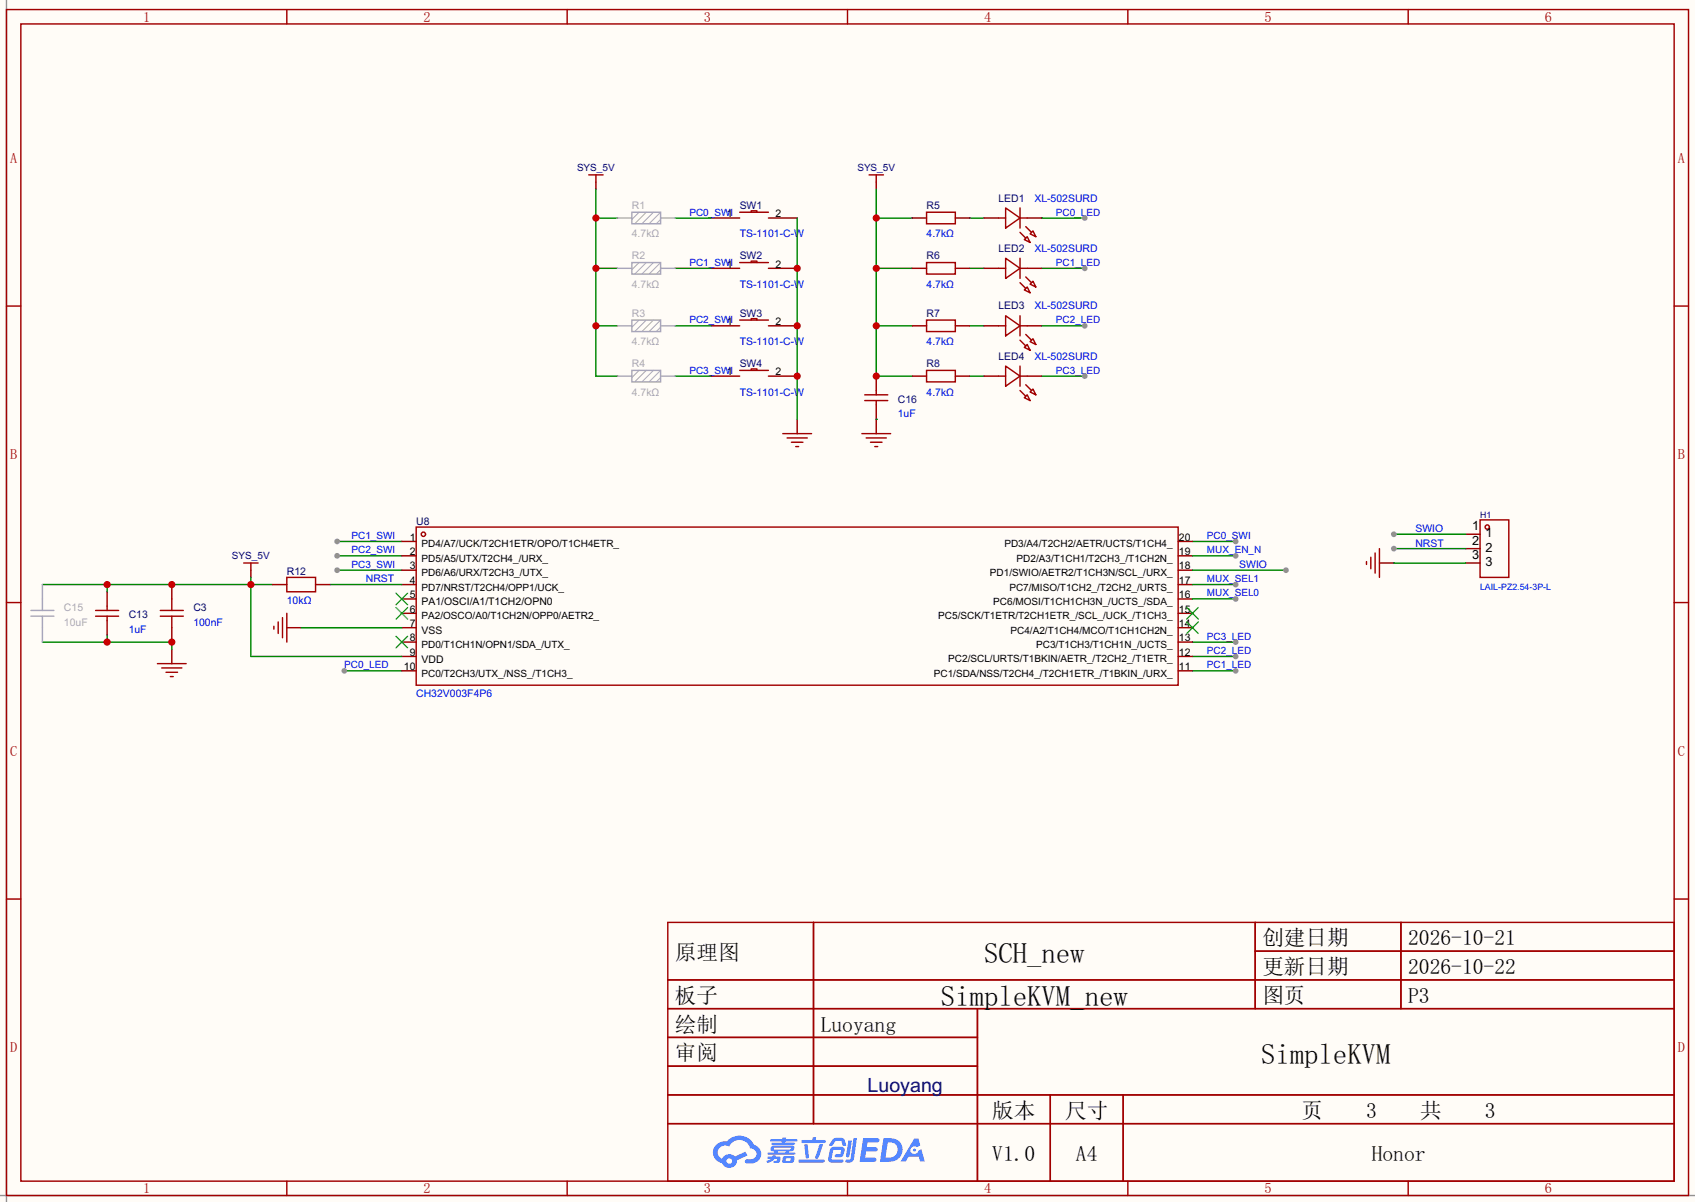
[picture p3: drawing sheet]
<svg xmlns="http://www.w3.org/2000/svg" width="299mm" height="212mm" viewBox="0 0 299 212" stroke-linecap="round" stroke-linejoin="round" font-family="sans-serif">
<path d="M0 0h299.5v212.4h-299.5z" fill="#fffcf7"/>
<path d="M1.1 0v212.4M0 211.2h299.5" fill="none" stroke="#999" stroke-width=".25"/>
<g fill="none" stroke="#a10000" stroke-width=".25">
<path d="M1.1 1.7h297.2v209.5h-297.2zM3.7 4.2h292.1v204.5h-292.1zM50.7 1.7v2.5M100.2 1.7v2.5M149.7 1.7v2.5M199.3 1.7v2.5M248.8 1.7v2.5M1.1 54.1h2.6M295.8 54.1h2.5M1.1 106.5h2.6M295.8 106.5h2.5M1.1 158.9h2.6"/>
<path d="M295.8 158.9h2.5M118 163h177.8v45.7h-177.8zM118 173.1h177.8M118 178.2h177.8M143.7 163v35.5M172.7 178.2v30.5M221.8 163v15.2M221.8 168.1h74M247.5 163v15.2M118 183.3h54.7M118 193.5h177.8M118 188.4h54.7"/>
<path d="M118 198.5h177.8M185.6 193.5v15.2M198.4 193.5v15.2M50.7 208.7v2.5M100.2 208.7v2.5M149.7 208.7v2.5M199.3 208.7v2.5M248.8 208.7v2.5"/>
</g>
<g fill="#5487ff">
<path d="M152.5 201.1h1.6a1.34 1.34 0 0 1 1.2 .2 .37 .37 0 0 1-.3 .5h-1.7l-.2 .9h1.6a.37 .37 0 0 1 .4 .4 .37 .37 0 0 1-.4 .3h-1.7l-.2 1.1h.8a1.26 1.26 0 0 1 1.2 .2 .36 .36 0 0 1-.3 .6h-2.6z"/>
<path d="M161.5 201.2h.8l.3 1.2-.6 .3a.72 .72 0 0 0-1.1 .2 .72 .72 0 0 0 .3 1 .72 .72 0 0 0 1-.4l.1-.2 .5-.2 .6 2.1h-.8l-.3-.8h-1.8l-.5 .8h-.9z"/>
<path d="M149.9 201.5h.6l-.4 2.7a.31 .31 0 0 1-.3 .3 .31 .31 0 0 1-.3-.3z"/>
<path d="M150.8 201.1h.6l-.5 3.6a.97 .97 0 0 1-1.5 .5l.1-.3h.6l.2-.2z"/>
<path d="M147.1 201.3l.5-.2h1.3l.3 .4 .3 .8-.1 .2h-.5l-.3-.9h-.8l-.2 .1-.6 .8-.5-.1v-.1z"/>
<path d="M146.8 202.9l.4-.3h1.5a.69 .69 0 0 1 .5 .5 .69 .69 0 0 1-.1 .7 .74 .74 0 0 1-.8 .7h-.6a.27 .27 0 0 1-.2-.3 .27 .27 0 0 1 .3-.3h.6l.2-.7h-1.4l-.3 1.6 1.9 .1a.28 .28 0 0 1 .2 .3 .28 .28 0 0 1-.3 .2h-1.9l-.4-.3-.1-.4z"/>
<path d="M141.1 204.9h4.3a.28 .28 0 0 1 .3 .3 .28 .28 0 0 1-.3 .2h-4.2l-.1-.1z"/>
<path d="M144.8 202.2h.6l-.8 2.4a.3 .3 0 0 1-.4 .2 .3 .3 0 0 1-.2-.3z"/>
<path d="M142.1 202.2h.6l.2 2.2-.2 .3-.4-.2z"/>
<path d="M141.7 201.4h1.8l.2-.5h.5l-.1 .5h1.5a.27 .27 0 0 1 .3 .3 .27 .27 0 0 1-.3 .3h-3.8l-.2-.2z"/>
<path d="M135.7 204.3h.8v-.1l.6-.1-.1 .2 .8 .1a.7 .7 0 0 1-.5 1.1h-.6v-.4l.6-.1v-.2l-.4-.1a2.13 2.13 0 0 1-1.3 .8l-.2-.4 .8-.3h-.6z"/>
<path d="M136.1 201.3h2.1l.1-.3h.6l-.1 .3h1.9l.2 .2-.2 .2h-1.9l-.1 .2h1.6l.2 .2-.2 .2h-3.9l-.1-.2v-.2h1.8v-.2h-1.9l-.1-.1z"/>
<path d="M156.1 201.1l-.6 4.2h1.4a2.14 2.14 0 0 0 2.6-2.2 2.14 2.14 0 0 0-2.7-2zM156.8 201.8a1.37 1.37 0 0 1 1.8 1.2 1.37 1.37 0 0 1-1.5 1.5h-.7z"/>
<path d="M136.3 202.6a.47 .47 0 0 0-.2 .6 .47 .47 0 0 0 .6 .2l.1 .2h-1.1l-.1 .4h4.7l.2-.1-.1-.3h-1l.1-.2a.6 .6 0 0 0 .7-.2 .6 .6 0 0 0 0-.7l-3.5-.1zM136.8 202.8h2.8l.1 .1-.1 .2h-2.8zM137.4 203.4h1.4l-.1 .2h-1.2z"/>
<path d="M138.4 204.4a.9 .9 0 0 0-.1 1 2.48 2.48 0 0 0 1.9-.1 .84 .84 0 0 0 0-1h-1.4zM138.9 204.7l.7-.1 .1 .1v.3l-.2 .1h-.7z"/>
<path d="M126.6 202.2a1.91 1.91 0 0 0-.5 2 1.91 1.91 0 0 0 1.5 1.3 1.35 1.35 0 0 0 1.5 .9 1.35 1.35 0 0 0 1.1-1.4l1.9-.9-.4-.6-1.8 .8a1.41 1.41 0 0 0-2.3 .4 1.25 1.25 0 0 1-.6-1.7 1.25 1.25 0 0 1 1.8-.4 1.97 1.97 0 0 1 2-1.2 1.97 1.97 0 0 1 1.8 1.5 .96 .96 0 0 1 1 .9 .96 .96 0 0 1-.9 1h-.6a.39 .39 0 0 0-.5 .3 .39 .39 0 0 0 .4 .5 1.87 1.87 0 0 0 1.9-.5 1.87 1.87 0 0 0 .4-2.1l-.7-.6-.4-.1a2.86 2.86 0 0 0-4.8-.6h-.3a2.27 2.27 0 0 0-1.5 .5zM128.4 205.2a.5 .5 0 0 1 1 0 .5 .5 0 0 1-1 0z"/>
<circle cx="161.6" cy="203.2" r=".27"/>
</g>
<path d="M30.4 114.7v2.6" fill="none" stroke="#870000" stroke-width=".25"/>
<path d="M27.8 117.3h5.1M28.6 118h3.5M29.3 118.8h2.1M30.1 119.5h.5" fill="none" stroke="#a10000" stroke-width=".25"/>
<path d="M210.7 95.7h7.6" fill="none" stroke="#008700" stroke-width=".25"/>
<circle cx="218.3" cy="95.7" r=".51" fill="#999"/>
<path d="M59.6 95.7h11.4" fill="none" stroke="#008700" stroke-width=".25"/>
<circle cx="59.6" cy="95.7" r=".51" fill="#999"/>
<path d="M59.6 98.2h11.4" fill="none" stroke="#008700" stroke-width=".25"/>
<circle cx="59.6" cy="98.2" r=".51" fill="#999"/>
<path d="M59.6 100.7h11.4" fill="none" stroke="#008700" stroke-width=".25"/>
<circle cx="59.6" cy="100.7" r=".51" fill="#999"/>
<path d="M60.8 118.5h10.2" fill="none" stroke="#008700" stroke-width=".25"/>
<circle cx="60.8" cy="118.5" r=".51" fill="#999"/>
<path d="M210.7 118.5h7.6" fill="none" stroke="#008700" stroke-width=".25"/>
<circle cx="218.3" cy="118.5" r=".51" fill="#999"/>
<path d="M210.7 116h7.6" fill="none" stroke="#008700" stroke-width=".25"/>
<circle cx="218.3" cy="116" r=".51" fill="#999"/>
<path d="M210.7 113.4h7.6" fill="none" stroke="#008700" stroke-width=".25"/>
<circle cx="218.3" cy="113.4" r=".51" fill="#999"/>
<path d="M125.6 38.5h5.1M135.8 38.5h5M125.6 47.4h5.1M125.6 57.6h5.1M135.8 47.4h5M135.8 57.6h5M125.6 66.5h5.1M135.8 66.5h5M140.8 74.1v2.5M154.8 74.1v2.5" fill="none" stroke="#870000" stroke-width=".25"/>
<g fill="none" stroke="#a10000" stroke-width=".25">
<path d="M130.7 37.5h5.1M132.7 37.5v-.3h1v.3M130.7 46.4h5.1M130.7 56.6h5.1M132.7 46.4v-.3h1v.3M132.7 56.6v-.3h1v.3M130.7 65.4h5.1M132.7 65.4v-.2h1v.2M138.3 76.6h5.1M139.1 77.4h3.5M139.8 78.1h2.1M140.6 78.9h.5"/>
<path d="M152.3 76.6h5.1M153 77.4h3.6M153.8 78.1h2M154.6 78.9h.5"/>
</g>
<path d="M140.8 38.5v35.6" fill="none" stroke="#008700" stroke-width=".25"/>
<g fill="#c00">
<circle cx="140.8" cy="66.5" r=".63"/>
<circle cx="140.8" cy="57.6" r=".63"/>
<circle cx="140.8" cy="47.4" r=".63"/>
</g>
<path d="M105.3 32.2v1.2" fill="none" stroke="#870000" stroke-width=".25"/>
<path d="M104 30.9h2.6M105.3 30.9v1.3" fill="none" stroke="#a10000" stroke-width=".25"/>
<path d="M105.3 38.5h3.8M105.3 33.4v33.1h3.8M119.3 38.5h6.3M105.3 47.4h3.8M105.3 57.6h3.8M119.3 47.4h6.3M119.3 57.6h6.3" fill="none" stroke="#008700" stroke-width=".25"/>
<g fill="#c00">
<circle cx="105.3" cy="57.6" r=".63"/>
<circle cx="105.3" cy="47.4" r=".63"/>
<circle cx="105.3" cy="38.5" r=".63"/>
</g>
<path d="M154.8 33.4v33.1h6.4M154.8 38.5h6.4M171.3 38.5h2.6M154.8 47.4h6.4M154.8 57.6h6.4M171.3 47.4h2.6M171.3 57.6h2.6M119.3 66.5h6.3" fill="none" stroke="#008700" stroke-width=".25"/>
<path d="M154.8 32.2v1.2" fill="none" stroke="#870000" stroke-width=".25"/>
<path d="M153.5 30.9h2.6M154.8 30.9v1.3" fill="none" stroke="#a10000" stroke-width=".25"/>
<g fill="#c00">
<circle cx="154.8" cy="57.6" r=".63"/>
<circle cx="154.8" cy="47.4" r=".63"/>
<circle cx="154.8" cy="38.5" r=".63"/>
</g>
<path d="M184 38.5h7.6M171.3 66.5h2.6" fill="none" stroke="#008700" stroke-width=".25"/>
<circle cx="191.6" cy="38.5" r=".51" fill="#999"/>
<path d="M184 47.4h7.6" fill="none" stroke="#008700" stroke-width=".25"/>
<circle cx="191.6" cy="47.4" r=".51" fill="#999"/>
<path d="M184 57.6h7.6" fill="none" stroke="#008700" stroke-width=".25"/>
<circle cx="191.6" cy="57.6" r=".51" fill="#999"/>
<path d="M184 66.5h7.6" fill="none" stroke="#008700" stroke-width=".25"/>
<circle cx="191.6" cy="66.5" r=".51" fill="#999"/>
<path d="M173.9 38.5h2.5M181.5 38.5h2.5M173.9 47.4h2.5M173.9 57.6h2.5M181.5 47.4h2.5M181.5 57.6h2.5M173.9 66.5h2.5M181.5 66.5h2.5M243.7 99.5h2.6M44.3 100.7v1.3M50.7 110.9h2.5" fill="none" stroke="#870000" stroke-width=".25"/>
<g fill="none" stroke="#a10000" stroke-width=".25">
<path d="M176.4 38.5h1.3M177.7 36.7l2.5 1.8-2.5 1.8zM180.2 38.5h1.3M180.2 36.7v3.6M176.4 47.4h1.3M176.4 57.6h1.3M177.7 45.6l2.5 1.8-2.5 1.8zM177.7 55.8l2.5 1.8-2.5 1.7zM180.2 41.1l1 1M180.2 45.6v3.6M180.2 55.8v3.5M180.2 49.9l1 1.1"/>
<path d="M180.2 47.4h1.3M180.2 57.6h1.3M181 42.3l.5-.5 .5 1zM181 51.2l.5-.5 .5 1zM181.2 40l1 1.1M181.2 48.9l1 1M181.2 59.1l1 1M182 41.3l.5-.5 .5 1zM182 50.2l.5-.5 .5 1zM176.4 66.5h1.3M177.7 64.7l2.5 1.8-2.5 1.7zM180.2 64.7v3.5"/>
<path d="M180.2 60.1l1 1M180.2 69l1 1M180.2 66.5h1.3M181 61.4l.5-.5 .5 1zM181 70.3l.5-.5 .5 1zM181.2 68l1 1M182 60.4l.5-.5 .5 1zM182 69.3l.5-.6 .5 1.1zM43.1 99.5h2.5M44.3 99.5v1.2M241.4 99.2v.5M242.2 98.5v2"/>
<path d="M243 97.7v3.6M243.7 96.9v5.1M48.4 110.7v.5M49.1 109.9v2M49.9 109.1v3.6M50.7 108.4v5"/>
</g>
<path d="M7.5 113.4h22.9v1.3M18.9 112.2v1.2" fill="none" stroke="#008700" stroke-width=".25"/>
<circle cx="18.9" cy="113.4" r=".63" fill="#c00"/>
<path d="M152.8 69.8h4M152.8 70.8h4" fill="none" stroke="#a10000" stroke-width=".25"/>
<path d="M154.8 66.5v2.5" fill="none" stroke="#870000" stroke-width=".25"/>
<circle cx="154.8" cy="66.5" r=".63" fill="#c00"/>
<g fill="none" stroke="#870000" stroke-width=".25">
<path d="M154.8 71.5v2.6M71 95.7h2.5M71 98.2h2.5M208.2 95.7h2.5M208.2 98.2h2.5M18.9 104.6v2.5M18.9 109.6v2.6M71 100.7h2.5M71 103.3h2.5M71 105.8h2.5M71 108.4h2.5M71 110.9h2.5"/>
<path d="M71 113.4h2.5M71 116h2.5M71 118.5h2.5M208.2 100.7h2.5M208.2 103.3h2.5M208.2 105.8h2.5M208.2 108.4h2.5M208.2 110.9h2.5M208.2 113.4h2.5M208.2 116h2.5M208.2 118.5h2.5"/>
</g>
<g fill="none" stroke="#a10000" stroke-width=".25">
<path d="M154.8 69v.8M154.8 70.8v.7M73.5 93.1h134.7v28h-134.7zM16.9 108.9h4.1M16.9 107.9h4.1M18.9 107.1v.8M18.9 108.9v.7"/>
<circle cx="74.8" cy="94.4" r=".38"/>
</g>
<path d="M70 104.8l2 2M70 107.4l2 2M70 112.4l2 2.1M72 104.8l-2 2M72 107.4l-2 2M72 112.4l-2 2.1M209.7 109.9l2 2M209.7 107.4l2 2M211.7 109.9l-2 2M211.7 107.4l-2 2" fill="none" stroke="#3c3" stroke-width=".25"/>
<path d="M7.5 103.3h40.6M18.9 103.3v1.3M44.3 102v14h26.7M58.3 103.3h12.7" fill="none" stroke="#008700" stroke-width=".25"/>
<g fill="#c00">
<circle cx="44.3" cy="103.3" r=".63"/>
<circle cx="18.9" cy="103.3" r=".63"/>
</g>
<path d="M50.7 102h5.1v2.6h-5.1z" fill="none" stroke="#a10000" stroke-width=".25"/>
<path d="M48.1 103.3h2.6M55.8 103.3h2.5" fill="none" stroke="#870000" stroke-width=".25"/>
<path d="M210.7 105.8h7.6" fill="none" stroke="#008700" stroke-width=".25"/>
<circle cx="218.3" cy="105.8" r=".51" fill="#999"/>
<path d="M210.7 103.3h7.6" fill="none" stroke="#008700" stroke-width=".25"/>
<circle cx="218.3" cy="103.3" r=".51" fill="#999"/>
<path d="M210.7 98.2h7.6" fill="none" stroke="#008700" stroke-width=".25"/>
<circle cx="218.3" cy="98.2" r=".51" fill="#999"/>
<path d="M210.7 100.7h16.5" fill="none" stroke="#008700" stroke-width=".25"/>
<circle cx="227.2" cy="100.7" r=".51" fill="#999"/>
<path d="M53.2 110.9h17.8" fill="none" stroke="#008700" stroke-width=".25"/>
<path d="M28.3 108.9h4.1" fill="none" stroke="#a10000" stroke-width=".25"/>
<path d="M30.4 110.9v2.5" fill="none" stroke="#870000" stroke-width=".25"/>
<circle cx="30.4" cy="113.4" r=".63" fill="#c00"/>
<path d="M28.3 107.9h4.1M30.4 105.8v2.1" fill="none" stroke="#a10000" stroke-width=".25"/>
<path d="M30.4 103.3v2.5" fill="none" stroke="#870000" stroke-width=".25"/>
<circle cx="30.4" cy="103.3" r=".63" fill="#c00"/>
<g fill="none" stroke="#a10000" stroke-width=".25">
<path d="M163.7 37.5h5.1v2h-5.1zM163.7 46.4h5.1v2h-5.1zM163.7 56.6h5.1v2h-5.1zM163.7 65.4h5.1v2.1h-5.1zM261.5 91.9h5.1v10.1h-5.1zM30.4 108.9v2"/>
<circle cx="262.8" cy="93.1" r=".38"/>
</g>
<path d="M161.2 38.5h2.5M168.8 38.5h2.5M161.2 47.4h2.5M161.2 57.6h2.5M168.8 47.4h2.5M168.8 57.6h2.5M161.2 66.5h2.5M168.8 66.5h2.5M259 94.4h2.5M259 96.9h2.5M259 99.5h2.5" fill="none" stroke="#870000" stroke-width=".25"/>
<path d="M109.1 38.5h2.5M111.6 37.5h5.1v2h-5.1zM116.7 38.5h2.6M109.1 47.4h2.5M109.1 57.6h2.5M111.6 46.4h5.1v2h-5.1zM111.6 56.6h5.1v2h-5.1zM116.7 47.4h2.6M116.7 57.6h2.6M109.1 66.5h2.5M111.6 65.4h5.1v2.1h-5.1zM116.7 66.5h2.6" fill="none" stroke="#ababab" stroke-width=".25"/>
<g fill="none" stroke="#ababab" stroke-width=".18">
<path d="M112.9 37.5l-1.3 1.3M114.2 37.5l-2.1 2M115.4 37.5l-2 2M116.7 37.5l-2 2M116.7 38.8l-.7 .7M112.9 46.4l-1.3 1.3M112.9 56.6l-1.3 1.2M114.2 46.4l-2.1 2M114.2 56.6l-2.1 2M115.4 46.4l-2 2M115.4 56.6l-2 2M116.7 46.4l-2 2"/>
<path d="M116.7 47.7l-.7 .7M116.7 56.6l-2 2M116.7 57.8l-.7 .8M112.9 65.4l-1.3 1.3M114.2 65.4l-2.1 2.1M115.4 65.4l-2 2.1M116.7 65.4l-2 2.1M116.7 66.7l-.7 .8"/>
</g>
<path d="M246.3 94.4h12.7" fill="none" stroke="#008700" stroke-width=".25"/>
<circle cx="246.3" cy="94.4" r=".51" fill="#999"/>
<path d="M246.3 96.9h12.7" fill="none" stroke="#008700" stroke-width=".25"/>
<circle cx="246.3" cy="96.9" r=".51" fill="#999"/>
<path d="M154.8 74.1h.1M246.3 99.5h12.7" fill="none" stroke="#008700" stroke-width=".25"/>
<path d="M5.5 107.9h4M5.5 108.9h4M7.5 103.3v4.6M7.5 108.9v4.5" fill="none" stroke="#ababab" stroke-width=".25"/>
<g font-size="5.1">
<text x="173.9" y="170.2">SCH_new</text>
<text x="166.2" y="177.8">SimpleKVM_new</text>
<text x="222.8" y="188">SimpleKVM</text>
</g>
<g font-size="3.8">
<text x="223" y="167">创建日期</text>
<text x="248.8" y="167">2026-10-21</text>
<text x="119.3" y="169.6">原理图</text>
<text x="223" y="172.1">更新日期</text>
<text x="248.8" y="172.1">2026-10-22</text>
<text x="119.3" y="177.2">板子</text>
<text x="223" y="177.2">图页</text>
<text x="248.8" y="177.2">P3</text>
<text x="119.3" y="182.3">绘制</text>
<text x="145" y="182.3">Luoyang</text>
<text x="119.3" y="187.4">审阅</text>
<text x="175.3" y="197.5">版本</text>
<text x="188.2" y="197.5">尺寸</text>
<text x="230" y="197.5">页</text>
<text x="241.4" y="197.5">3</text>
<text x="250.9" y="197.5">共</text>
<text x="262.4" y="197.5">3</text>
<text x="175.3" y="205.1">V1.0</text>
<text x="190.1" y="205.1">A4</text>
<text x="242.3" y="205.1">Honor</text>
</g>
<text font-size="3.5" fill="#000080" x="153.3" y="192.9">Luoyang</text>
<g font-size="2.5" fill="#a00000">
<text x="25.3" y="3.8">1</text>
<text x="74.8" y="3.8">2</text>
<text x="124.3" y="3.8">3</text>
<text x="173.9" y="3.8">4</text>
<text x="223.4" y="3.8">5</text>
<text x="272.9" y="3.8">6</text>
<text x="1.8" y="28.8">A</text>
<text x="296.4" y="28.8">A</text>
<text x="1.8" y="81.2">B</text>
<text x="296.4" y="81.2">B</text>
<text x="1.8" y="133.5">C</text>
<text x="296.4" y="133.5">C</text>
<text x="1.8" y="185.9">D</text>
<text x="296.4" y="185.9">D</text>
<text x="25.3" y="210.9">1</text>
<text x="74.8" y="210.9">2</text>
<text x="124.3" y="210.9">3</text>
<text x="173.9" y="210.9">4</text>
<text x="223.4" y="210.9">5</text>
<text x="272.9" y="210.9">6</text>
</g>
<g font-size="2.2">
<text x="260.1" y="93.7">1</text>
<text x="262.4" y="95">1</text>
<text x="260.1" y="96.2">2</text>
<text x="260.1" y="98.8">3</text>
<text x="262.4" y="97.5">2</text>
<text x="262.4" y="100">3</text>
</g>
<g font-size="1.8" fill="#000080">
<text x="101.9" y="30.2">SYS_5V</text>
<text x="151.5" y="30.2">SYS_5V</text>
<text x="176.4" y="35.6">LED1</text>
<text x="130.7" y="36.9">SW1</text>
<text x="163.7" y="36.9">R5</text>
<text x="130.7" y="45.8">SW2</text>
<text x="163.7" y="45.8">R6</text>
<text x="176.4" y="44.5">LED2</text>
<text x="130.7" y="55.9">SW3</text>
<text x="163.7" y="55.9">R7</text>
<text x="176.4" y="54.7">LED3</text>
<text x="130.7" y="64.8">SW4</text>
<text x="163.7" y="64.8">R8</text>
<text x="176.4" y="63.5">LED4</text>
<text x="158.6" y="71.2">C16</text>
<text x="73.5" y="92.8">U8</text>
<text x="41" y="98.8">SYS_5V</text>
<text x="50.7" y="101.6">R12</text>
<text x="34.2" y="108">C3</text>
<text x="22.7" y="109.3">C13</text>
</g>
<g font-size="1.8" fill="#00f">
<text x="182.8" y="35.6">XL-502SURD</text>
<text x="121.8" y="38.1">PC0_SWI</text>
<text x="130.7" y="42">TS-1101-C-W</text>
<text x="163.7" y="42">4.7kΩ</text>
<text x="186.6" y="38.1">PC0_LED</text>
<text x="121.8" y="47">PC1_SWI</text>
<text x="182.8" y="44.5">XL-502SURD</text>
<text x="186.6" y="47">PC1_LED</text>
<text x="130.7" y="50.8">TS-1101-C-W</text>
<text x="163.7" y="50.8">4.7kΩ</text>
<text x="121.8" y="57.1">PC2_SWI</text>
<text x="182.8" y="54.7">XL-502SURD</text>
<text x="186.6" y="57.1">PC2_LED</text>
<text x="130.7" y="61">TS-1101-C-W</text>
<text x="163.7" y="61">4.7kΩ</text>
<text x="182.8" y="63.5">XL-502SURD</text>
<text x="121.8" y="66">PC3_SWI</text>
<text x="130.7" y="69.9">TS-1101-C-W</text>
<text x="163.7" y="69.9">4.7kΩ</text>
<text x="186.6" y="66">PC3_LED</text>
<text x="158.6" y="73.7">1uF</text>
<text x="62.1" y="95.2">PC1_SWI</text>
<text x="213.2" y="95.2">PC0_SWI</text>
<text x="250.1" y="94">SWIO</text>
<text x="62.1" y="97.8">PC2_SWI</text>
<text x="62.1" y="100.3">PC3_SWI</text>
<text x="213.2" y="97.8">MUX_EN_N</text>
<text x="218.9" y="100.4">SWIO</text>
<text x="250.1" y="96.6">NRST</text>
<text x="50.7" y="106.7">10kΩ</text>
<text x="64.6" y="102.9">NRST</text>
<text x="213.2" y="105.4">MUX_SEL0</text>
<text x="213.2" y="102.8">MUX_SEL1</text>
<text x="22.7" y="111.8">1uF</text>
<text x="34.2" y="110.5">100nF</text>
<text x="213.2" y="113">PC3_LED</text>
<text x="60.8" y="118.1">PC0_LED</text>
<text x="213.2" y="118.1">PC1_LED</text>
<text x="213.2" y="115.5">PC2_LED</text>
<text x="73.5" y="123.2">CH32V003F4P6</text>
</g>
<g font-size="1.8" fill="#ababab">
<text x="111.6" y="36.9">R1</text>
<text x="111.6" y="42">4.7kΩ</text>
<text x="111.6" y="45.8">R2</text>
<text x="111.6" y="50.8">4.7kΩ</text>
<text x="111.6" y="55.9">R3</text>
<text x="111.6" y="61">4.7kΩ</text>
<text x="111.6" y="64.8">R4</text>
<text x="111.6" y="69.9">4.7kΩ</text>
<text x="11.3" y="108">C15</text>
<text x="11.3" y="110.5">10uF</text>
</g>
<g font-size="1.8">
<text x="128.4" y="38.4">1</text>
<text x="137" y="38.4">2</text>
<text x="128.4" y="47.3">1</text>
<text x="137" y="47.3">2</text>
<text x="128.4" y="57.4">1</text>
<text x="137" y="57.4">2</text>
<text x="128.4" y="66.3">1</text>
<text x="137" y="66.3">2</text>
<text x="72.4" y="95.5">1</text>
<text x="208.3" y="95.5">20</text>
<text x="72.4" y="98.1">2</text>
<text x="72.4" y="100.6">3</text>
<text x="74.5" y="96.7">PD4/A7/UCK/T2CH1ETR/OPO/T1CH4ETR_</text>
<text x="74.5" y="99.3">PD5/A5/UTX/T2CH4_/URX_</text>
<text x="74.5" y="101.8">PD6/A6/URX/T2CH3_/UTX_</text>
<text x="174.9" y="101.8">PD1/SWIO/AETR2/T1CH3N/SCL_/URX_</text>
<text x="177.5" y="96.7">PD3/A4/T2CH2/AETR/UCTS/T1CH4_</text>
<text x="179.6" y="99.3">PD2/A3/T1CH1/T2CH3_/T1CH2N_</text>
<text x="208.3" y="100.6">18</text>
<text x="208.3" y="98.1">19</text>
<text x="72.4" y="103.2">4</text>
<text x="72.4" y="105.7">5</text>
<text x="74.5" y="104.4">PD7/NRST/T2CH4/OPP1/UCK_</text>
<text x="74.5" y="107">PA1/OSCI/A1/T1CH2/OPN0</text>
<text x="175.5" y="106.9">PC6/MOSI/T1CH1CH3N_/UCTS_/SDA_</text>
<text x="178.3" y="104.4">PC7/MISO/T1CH2_/T2CH2_/URTS_</text>
<text x="208.3" y="105.7">16</text>
<text x="208.3" y="103.2">17</text>
<text x="72.4" y="108.2">6</text>
<text x="72.4" y="110.8">7</text>
<text x="72.4" y="113.3">8</text>
<text x="74.5" y="109.4">PA2/OSCO/A0/T1CH2N/OPP0/AETR2_</text>
<text x="74.5" y="112">VSS</text>
<text x="165.8" y="109.4">PC5/SCK/T1ETR/T2CH1ETR_/SCL_/UCK_/T1CH3_</text>
<text x="178.5" y="112">PC4/A2/T1CH4/MCO/T1CH1CH2N_</text>
<text x="208.3" y="113.3">13</text>
<text x="208.3" y="110.8">14</text>
<text x="208.3" y="108.2">15</text>
<text x="71.4" y="118.4">10</text>
<text x="72.4" y="115.9">9</text>
<text x="74.5" y="114.5">PD0/T1CH1N/OPN1/SDA_/UTX_</text>
<text x="74.5" y="117.1">VDD</text>
<text x="74.5" y="119.6">PC0/T2CH3/UTX_/NSS_/T1CH3_</text>
<text x="165" y="119.6">PC1/SDA/NSS/T2CH4_/T2CH1ETR_/T1BKIN_/URX_</text>
<text x="167.5" y="117.1">PC2/SCL/URTS/T1BKIN/AETR_/T2CH2_/T1ETR_</text>
<text x="183.1" y="114.5">PC3/T1CH3/T1CH1N_/UCTS_</text>
<text x="208.3" y="118.4">11</text>
<text x="208.3" y="115.9">12</text>
</g>
<text font-size="1.6" fill="#000080" x="261.5" y="91.5">H1</text>
<text font-size="1.6" fill="#00f" x="261.5" y="104.2">LAIL-PZ2.54-3P-L</text>
</svg>
